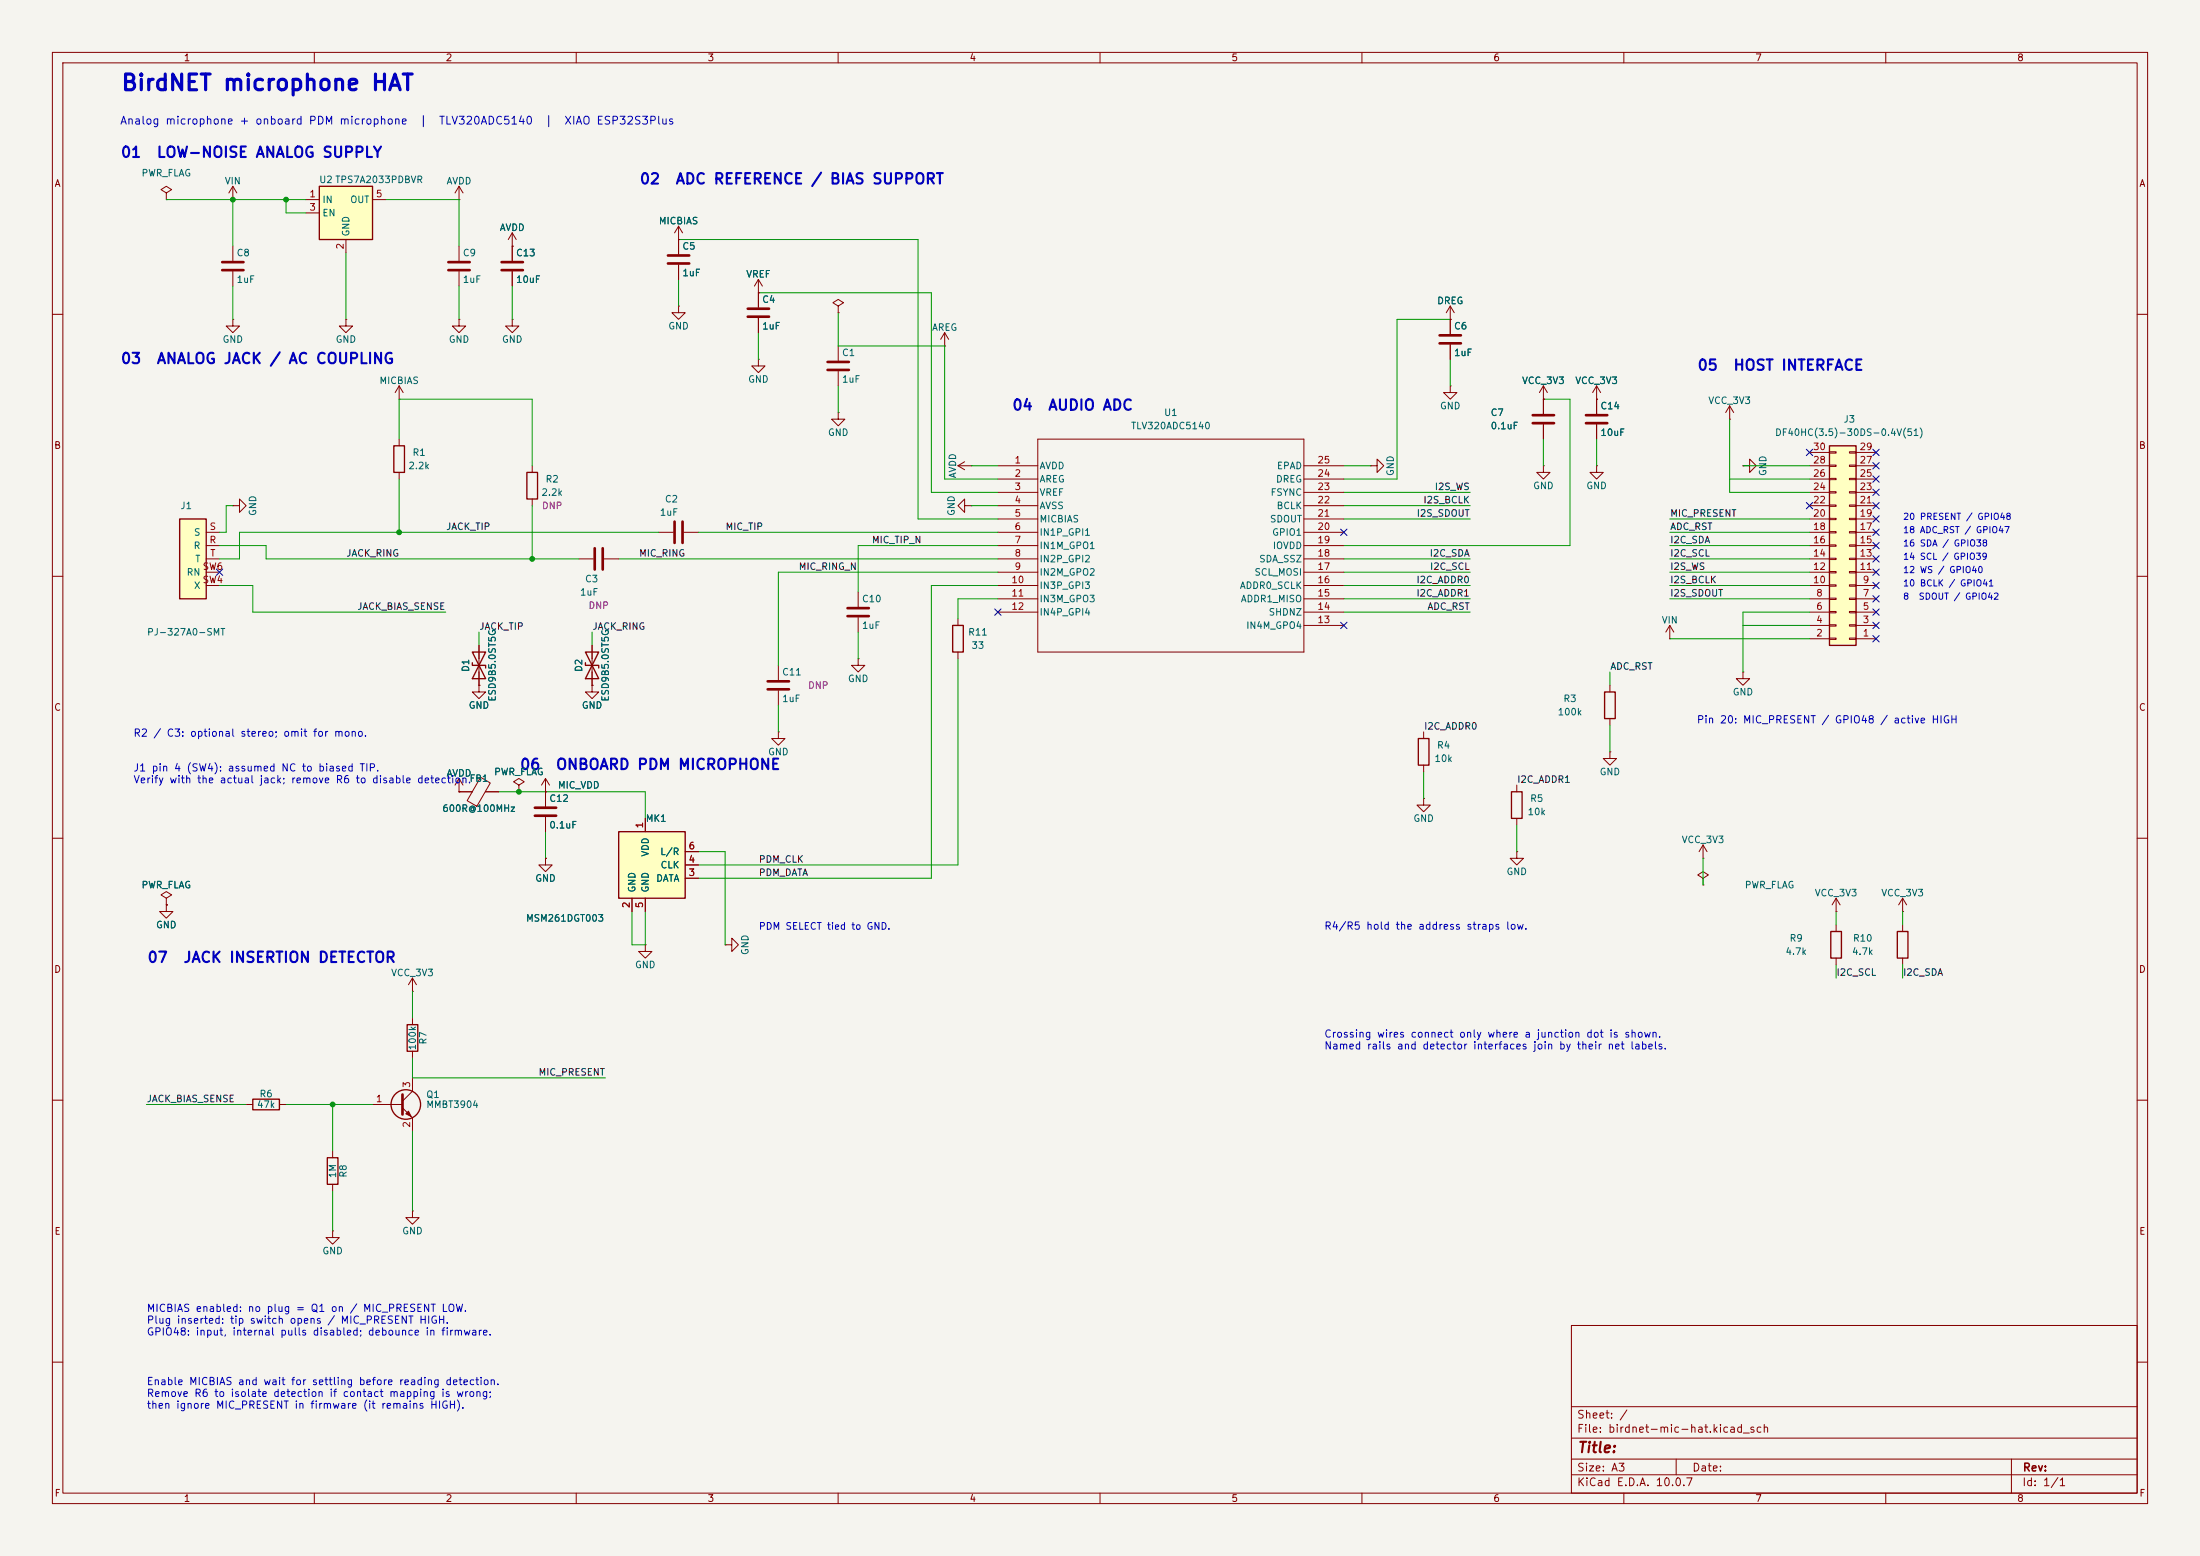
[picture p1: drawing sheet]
<svg xmlns="http://www.w3.org/2000/svg" width="420mm" height="297mm" viewBox="0 0 420 297" stroke-linecap="round" stroke-linejoin="round" font-family="sans-serif">
<path d="M0 0h420v297h-420z" fill="#f5f4ef" stroke="#f5f4ef" stroke-width=".19"/>
<g fill="none" stroke="#840000" stroke-width=".19">
<path d="M10 10h400v277h-400zM12 12h396v273h-396zM60 10v2M110 10v2M160 10v2M210 10v2M260 10v2M310 10v2M360 10v2M10 60h2M87.6 61v1.2h1.3l-1.3 1.3-1.2-1.3h1.2M87.6 61h.1"/>
<path d="M144.8 68.6v1.3h1.2l-1.2 1.2-1.3-1.2h1.3M144.8 68.6h.1M160 78.7v1.3h1.3l-1.3 1.3-1.3-1.3h1.3M160 78.7h.1M160 66v2.8M160 70.9v2.8M330.2 77.5l-.8 1.2M330.2 77.5l.8 1.2M330.2 77.5v2.5M408 60h2M101.6 88.9v1.3M101.6 95.3v1.2"/>
<path d="M182.9 88.9l1.2 .8M182.9 88.9h2.5M184.1 96.5v-1.2l-1.2 1.2 1.2 1.3v-1.3h1.3M184.1 88.1l-1.2 .8M185.4 96.5h.1M185.4 88.9h.1M330.2 80h.1M10 110h2M110.5 106.7h2.8M115.3 106.7h2.8M125.7 101.6h2.8M130.6 101.6h2.7"/>
<path d="M182.9 118.1v1.3M408 110h2M113 130.8v1.3h1.3l-1.3 1.3-1.2-1.3h1.2M113 130.8h.1M113 123.2v7.6M148.6 139.7v1.3h1.3l-1.3 1.2-1.3-1.2h1.3M148.6 139.7h.1M148.6 127v2.8M148.6 131.8v2.8M182.9 124.5v1.2M10 160h2M408 160h2"/>
<path d="M31.7 172.7v1.3h1.3l-1.3 1.3-1.2-1.3h1.2M31.7 172.7h.1M31.7 171.5l1.1-.7-1.1-.6-1 .6 1 .7v1.2M350.5 174h.1M350.5 171.5l-.7 1.2M350.5 171.5l.8 1.2M350.5 171.5v2.5M78.7 189.2h.1M78.7 186.7v2.5M78.7 194.3v1.3M78.7 186.7l-.7 1.3M78.7 186.7l.8 1.3"/>
<path d="M123.2 180.3v1.3h1.3l-1.3 1.3-1.3-1.3h1.3M123.2 180.3h.1M10 210h2M47 210.8h1.3M53.3 210.8h1.3M63.5 219.7v1.3M71.1 210.8h5.7M76.8 211.5l1.9 1.9v2.5M78.7 205.7v2.6l-1.9 1.9M78.7 200.7v1.2M408 210h2M63.5 234.9v1.3h1.3l-1.3 1.3-1.3-1.3h1.3"/>
<path d="M63.5 234.9h.1M63.5 226.1v1.2M78.7 231.1v1.3h1.3l-1.3 1.3-1.2-1.3h1.2M78.7 231.1h.1M300 253h108v32h-108zM10 260h2M300 278.5h108M300 274.5h108M300 268.5h108M320 278.5v3M384 278.5v6.5M408 260h2"/>
<path d="M60 285v2M110 285v2M160 285v2M210 285v2M260 285v2M300 281.5h108M310 285v2M360 285v2"/>
</g>
<g fill="none" stroke="#840000" stroke-width=".25">
<path d="M100.6 90.2h2v5.1h-2zM181.9 119.4h2v5.1h-2zM111.8 124.5h2.5l-2.5 5h2.5zM111.8 126.5v.5h2.5v.5M77.7 195.6h2.1v5.1h-2.1zM48.3 209.8h5v2h-5zM62.5 221h2v5.1h-2z"/>
<circle cx="77.5" cy="210.8" r="2.82"/>
</g>
<path d="M158 69.1h4.1M158 70.6h4.1M128.8 99.6v4M130.3 99.6v4M113.5 104.6v4.1M115.1 104.6v4.1M146.6 130h4M146.6 131.6h4M76.8 208.9v3.8" fill="none" stroke="#840000" stroke-width=".51"/>
<path d="M77.5 212.6l.5-.5 .5 1z" fill="#840000" stroke="#840000" stroke-width=".19"/>
<path d="M61 35.6h10.1v10.1h-10.1z" fill="#ffffc2"/>
<path d="M61 35.6h10.1v10.1h-10.1z" fill="none" stroke="#840000" stroke-width=".25"/>
<g fill="none" stroke="#840000" stroke-width=".19">
<path d="M58.4 38.1h2.6M71.1 38.1h2.6M87.6 38.1h.1M87.6 35.6v2.5M87.6 35.6l-.7 1.2M87.6 35.6l.8 1.2M58.4 40.6h2.6M66 45.7v2.6M87.6 47v2.8M87.6 51.8v2.8M66 61v1.2h1.3l-1.3 1.3-1.2-1.3h1.2M66 61h.1"/>
<path d="M44.4 96.5h1.3v-1.2l1.3 1.2-1.3 1.3v-1.3M44.4 96.5h.1M190.5 88.9h7.6M190.5 91.4h7.6M190.5 94h7.6M190.5 96.5h7.6M190.5 99.1h7.6M198.1 83.8h50.8v40.7h-50.8zM248.9 88.9h7.6M248.9 91.4h7.6M248.9 94h7.6M248.9 96.5h7.6"/>
<path d="M248.9 99.1h7.6M261.6 88.9h1.3v-1.3l1.3 1.3-1.3 1.3v-1.3M261.6 88.9h.1M190.5 101.6h7.6M190.5 104.1h7.6M190.5 106.7h7.6M190.5 109.2h7.6M190.5 111.8h7.6M190.5 114.3h7.6M190.5 116.8h7.6M248.9 101.6h7.6M248.9 104.1h7.6"/>
<path d="M248.9 106.7h7.6M248.9 109.2h7.6M248.9 111.8h7.6M248.9 114.3h7.6M248.9 116.8h7.6M248.9 119.4h7.6"/>
</g>
<path d="M85.6 50h4.1M85.6 51.6h4.1" fill="none" stroke="#840000" stroke-width=".51"/>
<path d="M34.3 99.1h5.1v15.2h-5.1z" fill="#ffffc2"/>
<path d="M34.3 99.1h5.1v15.2h-5.1zM75.2 85.1h2v5.1h-2z" fill="none" stroke="#840000" stroke-width=".25"/>
<g fill="none" stroke="#840000" stroke-width=".19">
<path d="M31.7 36.8l1.1-.6-1.1-.6-1 .6 1 .6v1.3M31.7 38.1h.1M44.4 38.1h.1M44.4 35.6l-.7 1.2M44.4 35.6l.8 1.2M44.4 35.6v2.5M44.4 47v2.8M44.4 51.8v2.8M97.8 47h.1M97.8 44.5v5.3M97.8 51.8v2.8M97.8 44.5l-.8 1.2"/>
<path d="M97.8 44.5l.8 1.2M276.9 58.4v5.4M276.9 58.4l-.8 1.3M276.9 58.4l.7 1.3M44.4 61v1.2h1.3l-1.3 1.3-1.2-1.3h1.2M44.4 61h.1M76.2 76.2h.1M76.2 73.7v2.5M76.2 73.7l-.8 1.2M76.2 73.7l.8 1.2M97.8 61v1.2h1.3l-1.3 1.3-1.3-1.3h1.3M97.8 61h.1"/>
<path d="M276.9 61h.1M276.9 73.7v1.2h1.2l-1.2 1.3-1.3-1.3h1.3M276.9 73.7h.1M276.9 65.8v2.8M76.2 83.8v1.3M76.2 90.2v1.2M39.4 104.1h2.5M39.4 101.6h2.5M39.4 111.8h2.5M39.4 109.2h2.5M39.4 106.7h2.5M163.8 125.7v1.3h1.3l-1.3 1.3-1.2-1.3h1.2"/>
<path d="M163.8 125.7h.1M138.4 180.3h1.3v-1.2l1.3 1.2-1.3 1.3v-1.3M138.4 180.3h.1"/>
</g>
<path d="M42.4 50h4.1M42.4 51.6h4.1M95.8 50h4M95.8 51.6h4M274.8 64h4.1M274.8 65.5h4.1" fill="none" stroke="#840000" stroke-width=".51"/>
<path d="M349.2 85.1h5.1v38.1h-5.1z" fill="#ffffc2"/>
<path d="M349.2 85.1h5.1v38.1h-5.1zM306.3 132.1h2.1v5.1h-2.1z" fill="none" stroke="#840000" stroke-width=".25"/>
<g fill="none" stroke="#840000" stroke-width=".19">
<path d="M129.5 58.4v1.3h1.3l-1.3 1.3-1.2-1.3h1.2M129.5 58.4h.1M129.5 45.7h.1M129.5 43.2v5.3M129.5 50.5v2.8M129.5 43.2l-.7 1.3M129.5 43.2l.8 1.3M144.8 55.9h.1M144.8 53.3l-.8 1.3M144.8 53.3l.7 1.3M144.8 53.3v5.4M160 58.4l1-.6-1-.6-1 .6 1 .6v1.3"/>
<path d="M160 59.7h.1M144.8 60.7v2.8M180.3 66h.1M180.3 63.5l-.7 1.3M180.3 63.5l.8 1.3M180.3 63.5v2.5M294.6 76.2h.1M294.6 73.7v5.3M294.6 73.7l-.7 1.2M294.6 73.7l.8 1.2M304.8 76.2h.1M304.8 73.7l-.8 1.2"/>
<path d="M304.8 73.7l.8 1.2M304.8 73.7v5.3M294.6 88.9v1.3h1.3l-1.3 1.2-1.2-1.2h1.2M294.6 88.9h.1M294.6 81v2.8M304.8 88.9v1.3h1.3l-1.3 1.2-1.3-1.2h1.3M304.8 88.9h.1M304.8 81v2.8M332.7 88.9h1.3v-1.3l1.3 1.3-1.3 1.3v-1.3M332.7 88.9h.1M345.4 99.1h3.8M345.4 96.5h3.8"/>
<path d="M345.4 94h3.8M345.4 91.4h3.8M345.4 88.9h3.8M345.4 86.4h3.8M349.2 98.9h1.3v.3h-1.3zM349.2 96.4h1.3v.2h-1.3zM349.2 93.9h1.3v.2h-1.3zM349.2 91.3h1.3v.3h-1.3zM349.2 88.8h1.3v.2h-1.3zM349.2 86.2h1.3v.3h-1.3zM353.1 98.9h1.2v.3h-1.2zM353.1 96.4h1.2v.2h-1.2z"/>
<path d="M353.1 93.9h1.2v.2h-1.2zM353.1 91.3h1.2v.3h-1.2zM353.1 88.8h1.2v.2h-1.2zM353.1 86.2h1.2v.3h-1.2zM354.3 99.1h3.8M354.3 96.5h3.8M354.3 94h3.8M354.3 91.4h3.8M354.3 88.9h3.8M354.3 86.4h3.8M163.8 113v2.8M163.8 117.9v2.8"/>
<path d="M318.8 119.4l-.8 1.3M318.8 119.4l.7 1.3M318.8 119.4v2.5M345.4 119.4h3.8M345.4 116.8h3.8M345.4 114.3h3.8M345.4 111.8h3.8M345.4 109.2h3.8M345.4 106.7h3.8M345.4 104.1h3.8M345.4 101.6h3.8M349.2 119.3h1.3v.2h-1.3z"/>
<path d="M349.2 116.7h1.3v.3h-1.3zM349.2 114.2h1.3v.2h-1.3zM349.2 111.6h1.3v.3h-1.3zM349.2 109.1h1.3v.2h-1.3zM349.2 106.6h1.3v.2h-1.3zM349.2 104h1.3v.3h-1.3zM349.2 101.5h1.3v.2h-1.3zM353.1 119.3h1.2v.2h-1.2zM353.1 116.7h1.2v.3h-1.2zM353.1 114.2h1.2v.2h-1.2zM353.1 111.6h1.2v.3h-1.2zM353.1 109.1h1.2v.2h-1.2z"/>
<path d="M353.1 106.6h1.2v.2h-1.2zM353.1 104h1.2v.3h-1.2zM353.1 101.5h1.2v.2h-1.2zM354.3 119.4h3.8M354.3 116.8h3.8M354.3 114.3h3.8M354.3 111.8h3.8M354.3 109.2h3.8M354.3 106.7h3.8M354.3 104.1h3.8M354.3 101.6h3.8M307.3 130.8v1.3"/>
<path d="M307.3 137.2v1.2M318.8 121.9h.1M332.7 128.3v1.2h1.3l-1.3 1.3-1.2-1.3h1.2M332.7 128.3h.1M345.4 121.9h3.8M349.2 121.8h1.3v.2h-1.3zM353.1 121.8h1.2v.2h-1.2zM354.3 121.9h3.8M104.1 151.1h.1M104.1 148.6l-.7 1.3M104.1 148.6l.8 1.3M104.1 148.6v2.5"/>
<path d="M307.3 143.5v1.3h1.3l-1.3 1.3-1.2-1.3h1.2M307.3 143.5h.1M104.1 163.8v1.3h1.3l-1.3 1.3-1.2-1.3h1.2M104.1 163.8h.1M325.1 163.8h.1M325.1 167.6l1-.6-1-.6-1 .6 1 .6v1.3M325.1 168.9h.1M325.1 161.3l-.7 1.3M325.1 161.3l.8 1.3M325.1 161.3v2.5"/>
</g>
<path d="M127.5 48.8h4.1M127.5 50.3h4.1M142.7 58.9h4.1M142.7 60.5h4.1M292.6 79.2h4.1M302.8 79.2h4M292.6 80.8h4.1M302.8 80.8h4M161.8 116.1h4.1M161.8 117.6h4.1" fill="none" stroke="#840000" stroke-width=".51"/>
<path d="M118.1 158.8h12.7v12.7h-12.7z" fill="#ffffc2"/>
<path d="M90.2 124.5h2.5l-2.5 5h2.5zM90.2 126.5v.5h2.5v.5M118.1 158.8h12.7v12.7h-12.7zM270.8 141h2v5.1h-2zM288.5 151.1h2.1v5.1h-2.1zM349.5 177.8h2v5.1h-2zM362.2 177.8h2v5.1h-2z" fill="none" stroke="#840000" stroke-width=".25"/>
<g fill="none" stroke="#840000" stroke-width=".19">
<path d="M97.8 47h.1M97.8 47v2.8M97.8 51.8v2.8M129.5 45.7h.1M129.5 45.7v2.8M129.5 50.5v2.8M144.8 55.9h.1M144.8 55.9v2.8M144.8 60.7v2.8M276.9 61h.1M276.9 61v2.8M276.9 65.8v2.8"/>
<path d="M294.6 76.2h.1M294.6 76.2v2.8M304.8 76.2h.1M304.8 76.2v2.8M294.6 81v2.8M304.8 81v2.8M91.4 130.8v1.3h1.3l-1.3 1.3-1.2-1.3h1.2M91.4 130.8h.1M91.4 123.2v7.6M113 130.8h.1M113 123.2v2.5M113 128.3v2.5"/>
<path d="M271.8 139.7v1.3M87.6 151.1h.1M87.6 148.6l-.7 1.3M87.6 148.6l.8 1.3M87.6 148.6v2.5M87.6 151.1h2.6M91.7 148.4l1.9 1.1-2.6 4.4-1.8-1.1zM92.7 151.1h2.5M99.1 149.9l1-.7-1-.6-1.1 .6 1.1 .7v1.2M99.1 151.1h.1M104.1 151.1h.1M104.1 151.1v2.8"/>
<path d="M104.1 156v2.8M123.2 156.2v2.6M271.8 152.4v1.3h1.2l-1.2 1.2-1.3-1.2h1.3M271.8 152.4h.1M271.8 146.1v1.2M289.6 149.9v1.2M289.6 156.2v1.3M31.7 172.7h.1M104.1 163.8h.1M120.6 171.5v2.5M123.2 171.5v2.5M130.8 167.6h2.5"/>
<path d="M130.8 165.1h2.5M130.8 162.6h2.5M289.6 162.6v1.2h1.2l-1.2 1.3-1.3-1.3h1.3M289.6 162.6h.1M350.5 176.5v1.3M363.2 174h.1M363.2 171.5v2.5M363.2 176.5v1.3M363.2 171.5l-.7 1.2M363.2 171.5l.8 1.2M350.5 182.9v1.3M363.2 182.9v1.3"/>
</g>
<path d="M102.1 154.2h4.1M102.1 155.7h4.1" fill="none" stroke="#840000" stroke-width=".51"/>
<g fill="none" stroke="#009600" stroke-width=".19">
<path d="M31.7 38.1h26.7M44.4 38.1v8.9M54.6 38.1v2.5h3.8M73.7 38.1h13.9v8.9M44.4 54.6v6.4M66 48.3v12.7M87.6 54.6v6.4M97.8 54.6v6.4M129.5 45.7h45.8v53.4h15.2M129.5 53.3v5.1M144.8 55.9h33v38.1h12.7M160 59.7v6.3h20.3v25.4h10.2"/>
<path d="M144.8 63.5v5.1M160 73.7v5M276.9 61h-10.2v30.4h-10.2M276.9 68.6v5.1M294.6 76.2h5.1v27.9h-43.2M44.4 96.5h-1.2v5.1h-1.3M76.2 83.8v-7.6h25.4v12.7M76.2 91.4v10.2M101.6 96.5v10.2M185.4 88.9h5.1M185.4 96.5h5.1M256.5 99.1h24.2"/>
<path d="M256.5 94h24.2M256.5 88.9h5.1M256.5 96.5h24.2M294.6 83.8v5.1M304.8 83.8v5.1M318.8 99.1h26.6M330.2 80v14h15.2M330.2 91.4h15.2M332.7 88.9h12.7M41.9 104.1h8.9v2.6h59.7M41.9 111.8h6.4v5h36.8M118.1 106.7h72.4"/>
<path d="M125.7 101.6h-80v5.1h-3.8M133.3 101.6h57.2M190.5 104.1h-26.7v8.9M190.5 111.8h-12.7v55.8h-44.5M190.5 109.2h-41.9v17.8M190.5 114.3h-7.6v3.8M256.5 106.7h24.2M256.5 109.2h24.2M256.5 116.8h24.2M256.5 111.8h24.2M256.5 114.3h24.2M318.8 104.1h26.6"/>
<path d="M318.8 106.7h26.6M318.8 109.2h26.6M318.8 111.8h26.6M318.8 101.6h26.6M318.8 114.3h26.6M332.7 119.4h12.7M345.4 116.8h-12.7v11.5M91.4 120.7v2.5M113 120.7v2.5M148.6 134.6v5.1M163.8 120.7v5M182.9 125.7v39.4h-49.6"/>
<path d="M307.3 128.3v2.5M307.3 138.4v5.1M318.8 121.9h26.6M95.2 151.1h28v5.1M104.1 158.8v5M271.8 147.3v5.1M289.6 157.5v5.1M120.6 174v6.3h2.6v-6.3M133.3 162.6h5.1v17.7M325.1 163.8v5.1M350.5 174v2.5M363.2 174v2.5"/>
<path d="M78.7 189.2v5.1M350.5 184.2v2.5M363.2 184.2v2.5M27.9 210.8h19.1M54.6 210.8h16.5M63.5 210.8v8.9M78.7 201.9v3.8h36.9M78.7 215.9v15.2M63.5 227.3v7.6"/>
</g>
<g fill="none" stroke="#000084" stroke-width=".19">
<path d="M344.8 85.8l1.2 1.2M344.8 95.9l1.2 1.2M346 85.8l-1.2 1.2M346 95.9l-1.2 1.2M357.5 93.4l1.2 1.2M357.5 90.8l1.2 1.2M357.5 85.8l1.2 1.2M357.5 88.3l1.2 1.2M357.5 98.5l1.2 1.2M357.5 95.9l1.2 1.2M358.7 93.4l-1.2 1.2M358.7 90.8l-1.2 1.2"/>
<path d="M358.7 85.8l-1.2 1.2M358.7 88.3l-1.2 1.2M358.7 98.5l-1.2 1.2M358.7 95.9l-1.2 1.2M41.3 108.6l1.2 1.2M42.5 108.6l-1.2 1.2M189.9 116.2l1.2 1.2M191.1 116.2l-1.2 1.2M255.9 101l1.2 1.2M255.9 118.8l1.2 1.2M257.1 101l-1.2 1.2M257.1 118.8l-1.2 1.2"/>
<path d="M357.5 116.2l1.2 1.2M357.5 106.1l1.2 1.2M357.5 103.5l1.2 1.2M357.5 111.2l1.2 1.2M357.5 108.6l1.2 1.2M357.5 113.7l1.2 1.2M357.5 118.8l1.2 1.2M357.5 101l1.2 1.2M358.7 116.2l-1.2 1.2M358.7 106.1l-1.2 1.2M358.7 103.5l-1.2 1.2M358.7 111.2l-1.2 1.2"/>
<path d="M358.7 108.6l-1.2 1.2M358.7 113.7l-1.2 1.2M358.7 118.8l-1.2 1.2M358.7 101l-1.2 1.2M357.5 121.3l1.2 1.2M358.7 121.3l-1.2 1.2"/>
</g>
<g fill="#009600" stroke="#009600" stroke-width=".19">
<circle cx="99.1" cy="151.1" r=".46"/>
<circle cx="76.2" cy="101.6" r=".46"/>
<circle cx="54.6" cy="38.1" r=".46"/>
<circle cx="44.4" cy="38.1" r=".46"/>
<circle cx="63.5" cy="210.8" r=".46"/>
<circle cx="101.6" cy="106.7" r=".46"/>
</g>
<text font-size="3" fill="#0000c2" x="23" y="18">BirdNET microphone HAT</text>
<g font-size="2" fill="#0000c2">
<text x="22.9" y="30.6">01</text>
<text x="29.8" y="30.6">LOW-NOISE ANALOG SUPPLY</text>
<text x="122" y="35.6">02</text>
<text x="128.8" y="35.6">ADC REFERENCE / BIAS SUPPORT</text>
<text x="22.9" y="69.9">03</text>
<text x="29.8" y="69.9">ANALOG JACK / AC COUPLING</text>
<text x="323.9" y="71.2">05</text>
<text x="330.8" y="71.2">HOST INTERFACE</text>
<text x="193.1" y="78.8">04</text>
<text x="200" y="78.8">AUDIO ADC</text>
<text x="99.1" y="147.4">06</text>
<text x="106" y="147.4">ONBOARD PDM MICROPHONE</text>
<text x="28" y="184.2">07</text>
<text x="34.9" y="184.2">JACK INSERTION DETECTOR</text>
</g>
<text font-size="2" fill="#840000" x="301" y="277.8">Title:</text>
<g font-size="1.5" fill="#0000c2">
<text x="22.8" y="24.1">Analog microphone + onboard PDM microphone</text>
<text x="80" y="24.1">|</text>
<text x="83.7" y="24.1">TLV320ADC5140</text>
<text x="103.9" y="24.1">|</text>
<text x="107.6" y="24.1">XIAO ESP32S3Plus</text>
</g>
<g font-size="1.5" fill="#840000">
<text x="300.9" y="273.8">File: birdnet-mic-hat.kicad_sch</text>
<text x="300.9" y="271.1">Sheet: /</text>
<text x="300.9" y="281.2">Size: A3</text>
<text x="322.9" y="281.2">Date:</text>
<text x="386" y="281.2">Rev:</text>
<text x="300.9" y="284">KiCad E.D.A. 10.0.7</text>
<text x="385.9" y="284">Id: 1/1</text>
</g>
<g font-size="1.4" fill="#0000c2">
<text x="25.4" y="141">R2 / C3: optional stereo; omit for mono.</text>
<text x="323.8" y="138.4">Pin 20: MIC_PRESENT / GPIO48 / active HIGH</text>
<text x="25.4" y="147.6">J1 pin 4 (SW4): assumed NC to biased TIP.</text>
<text x="25.4" y="149.9">Verify with the actual jack; remove R6 to disable detection.FB1</text>
<text x="252.7" y="177.8">R4/R5 hold the address straps low.</text>
<text x="252.7" y="198.4">Crossing wires connect only where a junction dot is shown.</text>
<text x="252.7" y="200.7">Named rails and detector interfaces join by their net labels.</text>
<text x="27.9" y="250.8">MICBIAS enabled: no plug = Q1 on / MIC_PRESENT LOW.</text>
<text x="27.9" y="253">Plug inserted: tip switch opens / MIC_PRESENT HIGH.</text>
<text x="27.9" y="255.3">GPIO48: input, internal pulls disabled; debounce in firmware.</text>
<text x="27.9" y="264.7">Enable MICBIAS and wait for settling before reading detection.</text>
<text x="27.9" y="267">Remove R6 to isolate detection if contact mapping is wrong;</text>
<text x="27.9" y="269.2">then ignore MIC_PRESENT in firmware (it remains HIGH).</text>
</g>
<g font-size="1.3" fill="#840000">
<text x="35" y="12">1</text>
<text x="85" y="12">2</text>
<text x="135" y="12">3</text>
<text x="185" y="12">4</text>
<text x="235" y="12">5</text>
<text x="285" y="12">6</text>
<text x="335" y="12">7</text>
<text x="385" y="12">8</text>
<text x="10.3" y="36">A</text>
<text x="408.3" y="36">A</text>
<text x="10.2" y="86">B</text>
<text x="408.2" y="86">B</text>
<text x="10.2" y="136">C</text>
<text x="408.2" y="136">C</text>
<text x="10.2" y="186">D</text>
<text x="408.2" y="186">D</text>
<text x="10.3" y="236">E</text>
<text x="408.3" y="236">E</text>
<text x="10.3" y="286">F</text>
<text x="35" y="287">1</text>
<text x="85" y="287">2</text>
<text x="135" y="287">3</text>
<text x="185" y="287">4</text>
<text x="235" y="287">5</text>
<text x="285" y="287">6</text>
<text x="335" y="287">7</text>
<text x="385" y="287">8</text>
<text x="408.3" y="286">F</text>
</g>
<g font-size="1.3" fill="#006464">
<text x="26.9" y="34">PWR_FLAG</text>
<text x="42.8" y="35.5">VIN</text>
<text x="60.8" y="35.3">U2 TPS7A2033PDBVR</text>
<text x="85.1" y="35.5">AVDD</text>
<text x="61.4" y="39.1">IN</text>
<text x="61.4" y="41.6">EN</text>
<text x="66.8" y="39.1">OUT</text>
<text x="67" y="45.2" transform="rotate(-90 67 45.2)">GND</text>
<text x="95.3" y="44.4">AVDD</text>
<text x="125.7" y="43.1">MICBIAS</text>
<text x="130.2" y="48">C5</text>
<text x="45.1" y="49.2">C8</text>
<text x="88.2" y="49.2">C9</text>
<text x="98.4" y="49.2">C13</text>
<text x="130.2" y="53">1uF</text>
<text x="142.4" y="53.3">VREF</text>
<text x="45.1" y="54.3">1uF</text>
<text x="88.2" y="54.3">1uF</text>
<text x="98.4" y="54.3">10uF</text>
<text x="145.4" y="58.1">C4</text>
<text x="274.3" y="58.4">DREG</text>
<text x="42.4" y="65.7">GND</text>
<text x="64" y="65.7">GND</text>
<text x="85.6" y="65.7">GND</text>
<text x="95.7" y="65.7">GND</text>
<text x="127.5" y="63.2">GND</text>
<text x="145.4" y="63.2">1uF</text>
<text x="177.8" y="63.4">AREG</text>
<text x="277.5" y="63.2">C6</text>
<text x="160.6" y="68.3">C1</text>
<text x="277.5" y="68.3">1uF</text>
<text x="72.3" y="73.6">MICBIAS</text>
<text x="142.7" y="73.4">GND</text>
<text x="160.6" y="73.4">1uF</text>
<text x="290.5" y="73.6">VCC_3V3</text>
<text x="300.6" y="73.6">VCC_3V3</text>
<text x="326" y="77.4">VCC_3V3</text>
<text x="158" y="83.5">GND</text>
<text x="215.8" y="82.2">TLV320ADC5140</text>
<text x="222.1" y="79.7">U1</text>
<text x="274.8" y="78.4">GND</text>
<text x="284.5" y="79.7">C7</text>
<text x="284.5" y="82.2">0.1uF</text>
<text x="305.4" y="78.4">C14</text>
<text x="305.4" y="83.5">10uF</text>
<text x="338.8" y="83.5">DF40HC(3.5)-30DS-0.4V(51)</text>
<text x="351.8" y="81">J3</text>
<text x="77.9" y="89.9">2.2k</text>
<text x="78.6" y="87.3">R1</text>
<text x="198.3" y="89.9">AVDD</text>
<text x="243.7" y="89.9">EPAD</text>
<text x="103.3" y="94.9">2.2k</text>
<text x="104" y="92.4">R2</text>
<text x="182.8" y="91.4" transform="rotate(-90 182.8 91.4)">AVDD</text>
<text x="198.3" y="92.4">AREG</text>
<text x="198.3" y="94.9">VREF</text>
<text x="242.5" y="94.9">FSYNC</text>
<text x="243.5" y="92.4">DREG</text>
<text x="266.4" y="91" transform="rotate(-90 266.4 91)">GND</text>
<text x="292.6" y="93.7">GND</text>
<text x="302.7" y="93.7">GND</text>
<text x="337.5" y="91" transform="rotate(-90 337.5 91)">GND</text>
<text x="34.3" y="97.5">J1</text>
<text x="49.2" y="98.6" transform="rotate(-90 49.2 98.6)">GND</text>
<text x="125.9" y="98.8">1uF</text>
<text x="126.8" y="96.2">C2</text>
<text x="182.6" y="98.6" transform="rotate(-90 182.6 98.6)">GND</text>
<text x="198.3" y="97.5">AVSS</text>
<text x="198.3" y="100">MICBIAS</text>
<text x="242.3" y="100">SDOUT</text>
<text x="243.6" y="97.5">BCLK</text>
<text x="36.9" y="105.1">R</text>
<text x="36.9" y="102.6">S</text>
<text x="37.2" y="107.6">T</text>
<text x="198.3" y="102.6">IN1P_GPI1</text>
<text x="198.3" y="105.1">IN1M_GPO1</text>
<text x="198.3" y="107.6">IN2P_GPI2</text>
<text x="240.3" y="107.6">SDA_SSZ</text>
<text x="242.8" y="102.6">GPIO1</text>
<text x="242.9" y="105.1">IOVDD</text>
<text x="35.5" y="110.2">RN</text>
<text x="36.9" y="112.7">X</text>
<text x="110.6" y="114">1uF</text>
<text x="111.6" y="111.5">C3</text>
<text x="198.3" y="110.2">IN2M_GPO2</text>
<text x="198.3" y="112.7">IN3P_GPI3</text>
<text x="236.6" y="112.7">ADDR0_SCLK</text>
<text x="239.4" y="110.2">SCL_MOSI</text>
<text x="164.4" y="115.3">C10</text>
<text x="198.3" y="115.3">IN3M_GPO3</text>
<text x="198.3" y="117.8">IN4P_GPI4</text>
<text x="236.8" y="115.3">ADDR1_MISO</text>
<text x="242.1" y="117.8">SHDNZ</text>
<text x="317.1" y="119.3">VIN</text>
<text x="28" y="121.6">PJ-327A0-SMT</text>
<text x="164.4" y="120.3">1uF</text>
<text x="184.7" y="121.6">R11</text>
<text x="185.4" y="124.2">33</text>
<text x="237.8" y="120.3">IN4M_GPO4</text>
<text x="89.9" y="128.4" transform="rotate(-90 89.9 128.4)">D1</text>
<text x="111.5" y="128.4" transform="rotate(-90 111.5 128.4)">D2</text>
<text x="149.2" y="129.2">C11</text>
<text x="161.8" y="130.5">GND</text>
<text x="89.4" y="135.6">GND</text>
<text x="94.9" y="134" transform="rotate(-90 94.9 134)">ESD9B5.0ST5G</text>
<text x="111" y="135.6">GND</text>
<text x="116.5" y="134" transform="rotate(-90 116.5 134)">ESD9B5.0ST5G</text>
<text x="149.2" y="134.3">1uF</text>
<text x="297.3" y="136.9">100k</text>
<text x="298.4" y="134.3">R3</text>
<text x="330.7" y="133">GND</text>
<text x="274.2" y="143.2">R4</text>
<text x="85.1" y="148.5">AVDD</text>
<text x="89.5" y="149.6">FB1</text>
<text x="94.2" y="148.3">PWR_FLAG</text>
<text x="146.5" y="144.5">GND</text>
<text x="273.7" y="145.7">10k</text>
<text x="305.3" y="148.3">GND</text>
<text x="84.3" y="155.3">600R@100MHz</text>
<text x="104.8" y="153.4">C12</text>
<text x="106.4" y="150.8">MIC_VDD</text>
<text x="291.5" y="155.9">10k</text>
<text x="292" y="153.4">R5</text>
<text x="104.8" y="158.4">0.1uF</text>
<text x="123.2" y="157.2">MK1</text>
<text x="269.7" y="157.2">GND</text>
<text x="320.9" y="161.2">VCC_3V3</text>
<text x="124.2" y="163.6" transform="rotate(-90 124.2 163.6)">VDD</text>
<text x="125.9" y="163.5">L/R</text>
<text x="126" y="166.1">CLK</text>
<text x="287.5" y="167.3">GND</text>
<text x="26.9" y="169.9">PWR_FLAG</text>
<text x="102.1" y="168.6">GND</text>
<text x="121.6" y="170.5" transform="rotate(-90 121.6 170.5)">GND</text>
<text x="124.2" y="170.5" transform="rotate(-90 124.2 170.5)">GND</text>
<text x="125.2" y="168.6">DATA</text>
<text x="333" y="169.9">PWR_FLAG</text>
<text x="346.3" y="171.4">VCC_3V3</text>
<text x="359" y="171.4">VCC_3V3</text>
<text x="29.7" y="177.5">GND</text>
<text x="100.3" y="176.2">MSM261DGT003</text>
<text x="121.1" y="185.1">GND</text>
<text x="143.2" y="182.4" transform="rotate(-90 143.2 182.4)">GND</text>
<text x="340.7" y="182.6">4.7k</text>
<text x="341.5" y="180">R9</text>
<text x="353.4" y="182.6">4.7k</text>
<text x="353.6" y="180">R10</text>
<text x="74.6" y="186.6">VCC_3V3</text>
<text x="79.7" y="200.6" transform="rotate(-90 79.7 200.6)">100k</text>
<text x="81.7" y="199.5" transform="rotate(-90 81.7 199.5)">R7</text>
<text x="49.4" y="209.8">R6</text>
<text x="81.3" y="209.9">Q1</text>
<text x="48.9" y="211.8">47k</text>
<text x="81.3" y="211.8">MMBT3904</text>
<text x="64.5" y="225" transform="rotate(-90 64.5 225)">1M</text>
<text x="66.5" y="224.9" transform="rotate(-90 66.5 224.9)">R8</text>
<text x="61.4" y="239.7">GND</text>
<text x="76.7" y="235.9">GND</text>
</g>
<g font-size="1.3" fill="#a90000">
<text x="59" y="38">1</text>
<text x="59" y="40.5">3</text>
<text x="71.7" y="38">5</text>
<text x="65.9" y="47.7" transform="rotate(-90 65.9 47.7)">2</text>
<text x="193.6" y="88.8">1</text>
<text x="251.4" y="88.8">25</text>
<text x="346" y="88.8">28</text>
<text x="346" y="86.2">30</text>
<text x="354.9" y="88.8">27</text>
<text x="354.9" y="86.2">29</text>
<text x="193.6" y="91.3">2</text>
<text x="193.6" y="93.8">3</text>
<text x="251.4" y="93.8">23</text>
<text x="251.4" y="91.3">24</text>
<text x="346" y="93.8">24</text>
<text x="346" y="91.3">26</text>
<text x="354.9" y="93.8">23</text>
<text x="354.9" y="91.3">25</text>
<text x="39.9" y="101.5">S</text>
<text x="193.6" y="96.4">4</text>
<text x="193.6" y="98.9">5</text>
<text x="193.6" y="101.5">6</text>
<text x="251.4" y="101.5">20</text>
<text x="251.4" y="98.9">21</text>
<text x="251.4" y="96.4">22</text>
<text x="346" y="101.5">18</text>
<text x="346" y="98.9">20</text>
<text x="346" y="96.4">22</text>
<text x="354.9" y="101.5">17</text>
<text x="354.9" y="98.9">19</text>
<text x="354.9" y="96.4">21</text>
<text x="39.9" y="104">R</text>
<text x="40" y="106.5">T</text>
<text x="193.6" y="104">7</text>
<text x="193.6" y="106.5">8</text>
<text x="251.4" y="106.5">18</text>
<text x="251.4" y="104">19</text>
<text x="346" y="106.5">14</text>
<text x="346" y="104">16</text>
<text x="354.9" y="106.5">13</text>
<text x="354.9" y="104">15</text>
<text x="38.6" y="111.6">SW4</text>
<text x="38.6" y="109.1">SW6</text>
<text x="193" y="111.6">10</text>
<text x="193.6" y="109.1">9</text>
<text x="251.4" y="111.6">16</text>
<text x="251.4" y="109.1">17</text>
<text x="346" y="111.6">10</text>
<text x="346" y="109.1">12</text>
<text x="354.9" y="109.1">11</text>
<text x="355.5" y="111.6">9</text>
<text x="193" y="114.2">11</text>
<text x="193" y="116.7">12</text>
<text x="251.4" y="119.2">13</text>
<text x="251.4" y="116.7">14</text>
<text x="251.4" y="114.2">15</text>
<text x="346.6" y="119.2">4</text>
<text x="346.6" y="116.7">6</text>
<text x="346.6" y="114.2">8</text>
<text x="355.5" y="119.2">3</text>
<text x="355.5" y="116.7">5</text>
<text x="355.5" y="114.2">7</text>
<text x="346.6" y="121.8">2</text>
<text x="355.5" y="121.8">1</text>
<text x="123.1" y="158.2" transform="rotate(-90 123.1 158.2)">1</text>
<text x="131.3" y="167.5">3</text>
<text x="131.3" y="165">4</text>
<text x="131.3" y="162.4">6</text>
<text x="120.5" y="173.5" transform="rotate(-90 120.5 173.5)">2</text>
<text x="123.1" y="173.5" transform="rotate(-90 123.1 173.5)">5</text>
<text x="78.6" y="207.7" transform="rotate(-90 78.6 207.7)">3</text>
<text x="71.7" y="210.7">1</text>
<text x="78.6" y="215.4" transform="rotate(-90 78.6 215.4)">2</text>
</g>
<g font-size="1.3" fill="#0f0f0f">
<text x="273.8" y="93.9">I2S_WS</text>
<text x="85.1" y="101.5">JACK_TIP</text>
<text x="138.4" y="101.5">MIC_TIP</text>
<text x="270.3" y="98.9">I2S_SDOUT</text>
<text x="271.6" y="96.4">I2S_BCLK</text>
<text x="318.7" y="101.5">ADC_RST</text>
<text x="318.7" y="98.9">MIC_PRESENT</text>
<text x="66" y="106.6">JACK_RING</text>
<text x="121.9" y="106.6">MIC_RING</text>
<text x="166.3" y="104">MIC_TIP_N</text>
<text x="272.8" y="106.6">I2C_SDA</text>
<text x="318.7" y="106.6">I2C_SCL</text>
<text x="318.7" y="104">I2C_SDA</text>
<text x="152.4" y="109.1">MIC_RING_N</text>
<text x="270.3" y="111.6">I2C_ADDR0</text>
<text x="272.9" y="109.1">I2C_SCL</text>
<text x="318.7" y="111.6">I2S_BCLK</text>
<text x="318.7" y="109.1">I2S_WS</text>
<text x="68.1" y="116.7">JACK_BIAS_SENSE</text>
<text x="270.3" y="114.2">I2C_ADDR1</text>
<text x="272.4" y="116.7">ADC_RST</text>
<text x="318.7" y="114.2">I2S_SDOUT</text>
<text x="91.4" y="120.5">JACK_TIP</text>
<text x="113" y="120.5">JACK_RING</text>
<text x="307.3" y="128.1">ADC_RST</text>
<text x="271.8" y="139.6">I2C_ADDR0</text>
<text x="289.5" y="149.7">I2C_ADDR1</text>
<text x="144.8" y="165">PDM_CLK</text>
<text x="144.8" y="167.5">PDM_DATA</text>
<text x="350.5" y="186.6">I2C_SCL</text>
<text x="363.2" y="186.6">I2C_SDA</text>
<text x="102.7" y="205.6">MIC_PRESENT</text>
<text x="27.9" y="210.7">JACK_BIAS_SENSE</text>
</g>
<g font-size="1.3" fill="#840084">
<text x="103.3" y="97.5">DNP</text>
<text x="112.2" y="116.5">DNP</text>
<text x="154.1" y="131.8">DNP</text>
</g>
<text font-size="1.3" fill="#0000c2" x="144.8" y="177.8">PDM SELECT tied to GND.</text>
<g font-size="1.2" fill="#0000c2">
<text x="363.2" y="99.5">20 PRESENT / GPIO48</text>
<text x="363.2" y="102.1">18 ADC_RST / GPIO47</text>
<text x="363.2" y="107.1">14 SCL / GPIO39</text>
<text x="363.2" y="104.6">16 SDA / GPIO38</text>
<text x="363.2" y="112.2">10 BCLK / GPIO41</text>
<text x="363.2" y="109.7">12 WS / GPIO40</text>
<text x="363.2" y="114.8">8</text>
<text x="366.2" y="114.8">SDOUT / GPIO42</text>
</g>
</svg>
